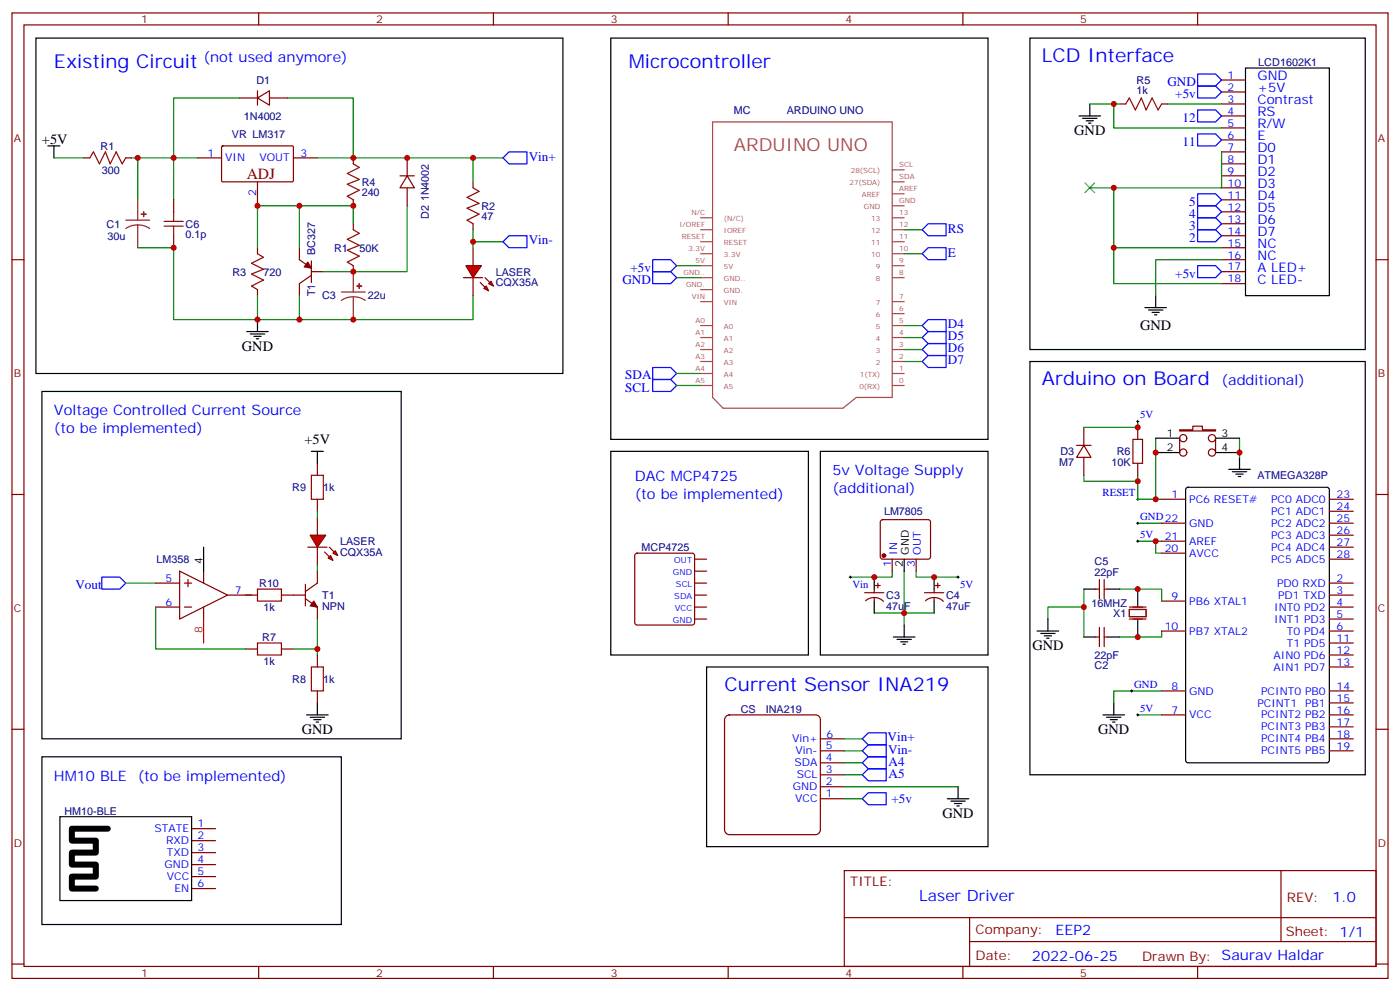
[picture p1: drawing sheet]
<svg xmlns="http://www.w3.org/2000/svg" width="412mm" height="292mm" viewBox="0 0 412 292" stroke-linecap="round" stroke-linejoin="round" font-family="sans-serif">
<g fill="none" stroke="#870000" stroke-width=".35">
<path d="M3.5 3.8h405.4v284.3h-405.4zM7.1 7.3h398.2v277.3h-398.2zM76.2 3.8v3.5M145.3 3.8v3.5M214.5 3.8v3.5M283.6 3.8v3.5M352.8 3.8v3.5M70.6 28.9h5.2M75.8 28.9l3.6-2.2v4.3zM75.8 26.7v4.3M79.4 28.9h5.3M24.7 46.5h1.8"/>
<path d="M37 46.5h1.8M117.8 51.8h4.3M119.9 51.8l2.2 3.5h-4.3zM119.9 46.5v5.3M119.9 55.3v5.3M3.5 76.5h3.6M405.3 76.5h3.6M3.5 145.6h3.6M405.3 145.6h3.6M3.5 214.8h3.6M405.3 214.8h3.6M248.7 256.4h156.6v28.2h-156.6z"/>
<path d="M377.3 256.4v20.9M248.7 270.2h156.5M285.6 277.3h119.6M285.6 270.2v14.2M3.5 283.9h3.6M76.2 284.6v3.5M145.3 284.6v3.5M214.5 284.6v3.5M283.6 284.6v3.5M352.8 284.6v3.5M405.3 283.9h3.6"/>
</g>
<path d="M14.1 43h3.5M15.9 43v3.5" fill="none" stroke="#000" stroke-width=".35"/>
<path d="M26.5 46.5l1-1.8 1.8 3.6 1.7-3.6 1.5 3.6 1.7-3.6 1.8 3.6 1-1.8" fill="none" stroke="#a10000" stroke-width=".35"/>
<path d="M84.7 28.9h19.4v17.6M40.6 73h10.6v21.1h24.6" fill="none" stroke="#008700" stroke-width=".35"/>
<g fill="#f00" stroke="#870000" stroke-width=".35">
<path d="M137.2 78.2h4.6l-2.5 3.6z"/>
<path d="M136.5 81.8h5.7z"/>
</g>
<g fill="#870000" stroke="#870000" stroke-width=".35">
<path d="M142.9 81.8l1.4 1.4z"/>
<path d="M141.5 83.2l1.4 1.4z"/>
</g>
<g fill="#f00" stroke="#870000" stroke-width=".35">
<path d="M143.9 83.5l.7-.7 .7 1.4z"/>
<path d="M143.2 84.2l.7 1.5-1.4-.8z"/>
</g>
<g fill="none" stroke="#870000" stroke-width=".35">
<path d="M359.8 23.6h7.1M359.8 27.1h7.1M359.8 30.6h7.1M359.8 34.1h7.1M359.8 37.7h7.1M58.2 46.5h7.1M65.3 43.1l.3-.1h20.7l.1 .3v10.1l-.3 .2-20.7-.1-.1-.3zM75.8 53.6v7M86.4 46.5h7.1M104.1 46.5v1.8M104.1 58.8v1.8M139.3 53.6v1.7"/>
<path d="M359.8 41.2h7.1M359.8 44.7h7.1M359.8 48.3h7.1M359.8 51.8h7.1M359.8 55.3h7.1M359.8 58.8h7.1M75.8 73v1.7M88.2 73v3.5l3.5 2.5M91.7 76.8v6.4M104.1 65.9v1.8M104.1 78.2v1.8M139.3 65.9v1.8"/>
<path d="M139.3 73v5.2M359.8 62.4h7.1M359.8 65.9h7.1M359.8 69.4h7.1M359.8 73h7.1M359.8 76.5h7.1M75.8 85.3v1.8M91.7 81.1l-3.5 2.4v3.6M91.7 80h3.5M139.3 81.8v5.3M359.8 80h7.1M359.8 83.5h7.1"/>
</g>
<path d="M104.1 48.3l1.7 1-3.5 1.8 3.5 1.7-3.5 1.5 3.5 1.7-3.5 1.8 1.8 1M139.3 55.3l1.8 1.1-3.5 1.7 3.5 1.8-3.5 1.4 3.5 1.8-3.5 1.7 1.7 1.1M75.8 74.7l1.8 1.1-3.5 1.7 3.5 1.8-3.5 1.4 3.5 1.8-3.5 1.7 1.7 1.1M104.1 67.7l1.7 1-3.5 1.8 3.5 1.7-3.5 1.5 3.5 1.7-3.5 1.8 1.8 1" fill="none" stroke="#a10000" stroke-width=".35"/>
<path d="M10.6 11.2h155.2v98.8h-155.2zM366.9 20h24.7v67.1h-24.7zM72.7 97.6h6.3M73.7 98.4h4.3M74.8 99.1h2.1M75.5 99.8h.7M75.8 94.1v3.5" fill="none" stroke="#000" stroke-width=".35"/>
<path d="M70.6 28.9h-19.4v29.9M15.9 46.5h8.8M38.8 46.5h19.4M93.5 46.5h45.8v7.1M88.2 60.6v12.4M104.1 65.9v-5.3h-28.3v12.4M119.9 60.6v19.4h-24.7M139.3 67.7v5.3M75.8 87.1v7h63.5v-7M88.2 87.1v7" fill="none" stroke="#008700" stroke-width=".35"/>
<path d="M90.7 77.2l1 1.8-2.1-.4z" fill="#870000" stroke="#870000" stroke-width=".35"/>
<g fill="none" stroke="#a64a4a" stroke-width=".35">
<path d="M209.9 35.9h52.9v81.2h-10.6l-3.9 3.1h-35.3l-3.1-3.1zM262.9 53.6h3.4M262.9 50h3.4M262.9 57.1h3.4M206.4 64.1h3.4M206.4 74.7h3.4M206.4 78.2h3.4M206.4 67.7h3.4M206.4 71.2h3.4M262.9 64.1h3.4M262.9 74.7h3.4M262.9 78.2h3.4"/>
<path d="M262.9 67.7h3.4M262.9 60.6h3.4M262.9 71.2h3.4M206.4 99.4h3.4M206.4 88.8h3.4M206.4 81.8h3.4M206.4 95.9h3.4M206.4 85.3h3.4M262.9 99.4h3.4M262.9 88.8h3.4M262.9 81.8h3.4M262.9 95.9h3.4"/>
<path d="M262.9 92.4h3.4M206.4 113.5h3.4M206.4 110h3.4M206.4 106.5h3.4M206.4 102.9h3.4M262.9 113.5h3.4M262.9 110h3.4M262.9 106.5h3.4M262.9 102.9h3.4"/>
</g>
<path d="M213.7 211.1l1.1-.6h25.4a1.41 1.41 0 0 1 1.5 1.4v32.5a1.51 1.51 0 0 1-1.5 1.4h-25.4a1.51 1.51 0 0 1-1.4-1.4v-32.5z" fill="#fff" stroke="#800000" stroke-width=".35"/>
<g fill="none" stroke="#870000" stroke-width=".35">
<path d="M329.8 30.6h1.8M342.2 30.6h1.8M317.1 131.2h4.3M319.3 131.2l2.1 3.5h-4.3zM319.3 125.9v5.3M319.3 134.7v5.3M259.5 153.2l.5-.2h13.4l.5 .2 .2 .5v10.3l-.2 .5-.5 .2h-13.4l-.5-.3-.2-.4v-10.3zM254.7 174.6h5.6M255 176.9a3.8 3.8 0 0 1 5.2 .2M257.5 173.5v1.1M257.5 176v1M257.9 172.4h1.4"/>
<path d="M258.6 171.7v1.4M262.8 164.7v3.5M269.9 164.7v3.5M272.3 174.6h5.7M272.6 176.9a3.8 3.8 0 0 1 5.3 .2M275.2 173.5v1.1M275.2 176v1M275.5 172.4h1.4M276.2 171.7v1.4M241.7 217.6h7M241.7 235.2h7M241.7 231.7h7"/>
<path d="M241.7 228.2h7M241.7 224.6h7M241.7 221.1h7"/>
</g>
<g fill="none" stroke="#00f" stroke-width=".35">
<path d="M352.8 21.8h5.3l1.7 1.8-1.7 1.7h-5.3zM352.8 25.3h5.3l1.7 1.8-1.7 1.8h-5.3zM352.8 32.4h5.3l1.7 1.7-1.7 1.8h-5.3zM352.8 39.4h5.3l1.7 1.8-1.7 1.8h-5.3zM148.2 46.5l1.7-1.8h5.3v3.6h-5.3zM352.8 57.1h5.3l1.7 1.7-1.7 1.8h-5.3zM149.9 69.4h5.3v3.6h-5.3l-1.7-1.8zM192.3 76.5h5.3l1.7 1.7-1.7 1.8h-5.3zM271.6 67.7l1.8-1.8h5.3v3.5h-5.3zM271.6 74.7l1.8-1.7h5.3v3.5h-5.3zM352.8 60.6h5.3l1.7 1.8-1.7 1.7h-5.3zM352.8 64.1h5.3l1.7 1.8-1.7 1.8h-5.3z"/>
<path d="M352.8 67.7h5.3l1.7 1.7-1.7 1.8h-5.3zM352.8 78.2h5.3l1.7 1.8-1.7 1.8h-5.3zM192.3 80h5.3l1.7 1.8-1.7 1.7h-5.3zM271.6 95.9l1.8-1.8h5.3v3.5h-5.3zM271.6 99.4l1.8-1.8h5.3v3.6h-5.3zM192.3 108.2h5.3l1.7 1.8-1.7 1.8h-5.3zM192.3 111.8h5.3l1.7 1.7-1.7 1.8h-5.3zM271.6 102.9l1.8-1.7h5.3v3.5h-5.3zM271.6 106.5l1.8-1.8h5.3v3.5h-5.3zM254 217.6l1.8-1.8h5.3v3.6h-5.3zM255.8 219.4h5.3v3.5h-5.3l-1.8-1.8zM254 235.2l1.8-1.7h5.3v3.5h-5.3z"/>
<path d="M254 224.6l1.8-1.7h5.3v3.5h-5.3zM254 228.2l1.8-1.8h5.3v3.5h-5.3z"/>
</g>
<path d="M331.6 30.6l1.1-1.7 1.7 3.5 1.8-3.5 1.4 3.5 1.8-3.5 1.7 3.5 1.1-1.8" fill="none" stroke="#a10000" stroke-width=".35"/>
<g fill="none" stroke="#008700" stroke-width=".35">
<path d="M321 30.6h8.8M328.1 30.6v7.1h31.7M344 30.6h15.8M139.3 46.5h8.9M328.1 55.3v17.7h31.7M359.8 44.7v10.6h-38.8M139.3 71.2h8.9M199.3 78.2h7.1M266.3 67.7h5.3M266.3 74.7h5.3M328.1 73v10.5h31.7M359.8 76.5h-19.4v10.6"/>
<path d="M199.3 81.8h7.1M266.3 95.9h5.3M266.3 99.4h5.3M199.3 110h7.1M199.3 113.5h7.1M266.3 102.9h5.3M266.3 106.5h5.3M319.3 140v1.7h15.8M340.4 129v18M365.1 129v5.7M262.8 168.2v1.8h-12.3M266.3 168.2v15.9"/>
<path d="M269.9 168.2v1.8h12.3M257.5 180.6h17.7M248.7 217.6h5.3M248.7 231.7h33.5M248.7 228.2h5.3M248.7 224.6h5.3M248.7 235.2h5.3M248.7 221.1h5.3"/>
</g>
<g fill="none" stroke="#000" stroke-width=".35">
<path d="M179.9 11.2h111.1v118.2h-111.1zM303.4 11.2h98.8v91.7h-98.8zM317.9 34.1h6.3M318.9 34.9h4.2M320 35.6h2.1M320.7 36.3h.7M321 30.6v3.5M337.3 90.6h6.3M338.3 91.3h4.2M339.4 92h2.1M340.1 92.7h.7M340.4 87.1v3.5"/>
<path d="M340.4 129h7.1M340.4 133.3h7.1M361.9 138.2h6.4M363 138.9h4.2M364.1 139.6h2.1M365.1 134.7v3.5M364.8 140.3h.7M257.5 170v3.5M257.5 177v3.6M266.3 164.7v3.5M275.2 170v3.5M275.2 177v3.6"/>
<path d="M208.1 196.4h82.9v52.9h-82.9zM263.2 187.6h6.3M264.2 188.3h4.3M265.3 189h2.1M266 189.7h.7M266.3 184.1v3.5M279 235.2h6.4M280.1 235.9h4.2M281.2 236.6h2.1M281.9 237.3h.7M282.2 231.7v3.5"/>
</g>
<path d="M319.6 53.9l2.8 2.8M322.4 53.9l-2.8 2.8" fill="none" stroke="#3c3" stroke-width=".35"/>
<path d="M334.8 147h.7M335.1 146.7v.7M250.1 170h.7M250.5 169.6v.7M281.9 170h.7M282.2 169.6v.7" fill="none" stroke="#000" stroke-width=".29"/>
<circle cx="260.3" cy="163.6" r=".53" fill="#870000" stroke="#870000" stroke-width=".35"/>
<path d="M347.5 126.6h3.9v-1.1h2.8v1.1h3.9v.3h-10.6z" fill="#f0f0f0" stroke="#870000" stroke-width=".35"/>
<g fill="none" stroke="#870000" stroke-width=".35">
<path d="M93.5 136.5v3.5M335.1 125.9v3.5M335.1 136.5v3.5M347.5 129v4.3M358.1 129v4.3M93.5 147v3.6M342.2 147h7M342.2 159.4h7M342.2 154.1h7M391.6 147h7M391.6 154.1h7M391.6 150.6h7"/>
<path d="M391.6 157.6h7M72.3 175.3h3.5M82.9 175.3h3.5M322.8 173.5h1M323.8 170.7v5.6M325.3 170.7v5.6M325.3 173.5h1M342.2 177h7M342.2 162.9h7M391.6 171.7h7M391.6 175.3h7M391.6 178.8h7"/>
<path d="M391.6 161.1h7M391.6 164.7h7M72.3 191.1h3.5M82.9 191.1h3.5M93.5 192.9v3.5M322.8 187.6h1M323.8 184.8v5.6M325.3 184.8v5.6M325.3 187.6h1M342.2 185.8h7M391.6 182.3h7M391.6 185.8h7"/>
<path d="M391.6 189.4h7M391.6 192.9h7M391.6 196.4h7M93.5 203.5v3.5M342.2 210.5h7M342.2 203.5h7M391.6 210.5h7M391.6 203.5h7M391.6 207h7M391.6 214.1h7M391.6 217.6h7M391.6 221.1h7"/>
<circle cx="348.5" cy="129" r="1.06"/>
<circle cx="348.5" cy="133.3" r="1.06"/>
<circle cx="357" cy="133.3" r="1.06"/>
<circle cx="357" cy="129" r="1.06"/>
</g>
<g fill="none" stroke="#000" stroke-width=".35">
<path d="M12.3 115.3h105.9v102.3h-105.9zM303.4 106.5h98.8v121.7h-98.8zM241.7 132.9h49.3v60h-49.3zM358.1 129h7M358.1 133.3h7M349.5 143.7l.5-.2h40.9l.6 .4 .1 80-.5 .7h-41.1l-.7-.4-.1-80zM319.3 173.5h3.5M326.3 173.5h3.5M335.1 173.5v5.3M305.5 185.8h6.4M306.6 186.5h4.2M307.6 187.3h2.1"/>
<path d="M308.3 188h.7M308.7 182.3v3.5M319.3 187.6h3.5M326.3 187.6h3.5M335.1 182.3v5.3M90.3 210.5h6.4M91.4 211.2h4.2M92.4 211.9h2.1M93.1 212.7h.7M93.5 207v3.5M324.9 210.5h6.4M326 211.2h4.2"/>
<path d="M327 211.9h2.1M327.7 212.7h.7M328.1 207v3.5"/>
</g>
<path d="M335.1 140v7h7.1M335.1 124.1v1.8h-15.8M335.1 154.1h7.1M335.1 159.4h7.1M340.4 159.4v3.5h1.8M319.3 173.5v5.3h-10.6v3.5M319.3 178.8v8.8M329.8 173.5h12.4v3.5M342.2 185.8v1.8h-12.4M335.1 210.5h7.1M342.2 203.5h-14.1v3.5" fill="none" stroke="#008700" stroke-width=".35"/>
<path d="M334.8 124.1h.7M335.1 123.8v.7M334.8 154.1h.7M334.8 159.4h.7M335.1 153.7v.7M335.1 159v.7M333 203.5h.7M333.4 203.1v.7M334.8 210.5h.7M335.1 210.2v.7" fill="none" stroke="#000" stroke-width=".29"/>
<path d="M91.7 140h3.5v7h-3.5zM333.7 129.4h2.8v7.1h-2.8zM75.8 173.5h7.1v3.5h-7.1zM75.8 189.4h7.1v3.5h-7.1zM91.7 196.4h3.5v7.1h-3.5z" fill="none" stroke="#a10000" stroke-width=".35"/>
<path d="M332.7 179.5h4.9v2.1h-4.9zM332.7 178.8h4.9M332.7 182.3h4.9" fill="none" stroke="#871200" stroke-width=".35"/>
<g fill="#f00" stroke="#870000" stroke-width=".35">
<path d="M91.4 157.6h4.6l-2.5 3.5z"/>
<path d="M90.7 161.1h5.6z"/>
</g>
<g fill="#870000" stroke="#870000" stroke-width=".35">
<path d="M97 161.1l1.4 1.5z"/>
<path d="M95.6 162.6l1.4 1.4z"/>
</g>
<g fill="#f00" stroke="#870000" stroke-width=".35">
<path d="M98.1 162.9l.7-.7 .7 1.4z"/>
<path d="M96.7 164.3l.7-.7 .7 1.4z"/>
</g>
<g fill="none" stroke="#870000" stroke-width=".35">
<path d="M51.2 58.8v3.6M51.2 69.4v3.6M93.5 152.3v5.3M45.9 178.8h7M45.9 171.7h7M52.9 168.2l14.1 7.1-14.1 7zM54.3 178.8h2.1M54.3 171.7h2.1M55.4 170.7v2.1M60 168.2v3.5M60 178.8v3.5M67 175.3h7.1"/>
<path d="M86.4 175.3h3.6M90 176.3l3.5 2.5v3.5M90 172.1v6.3M93.5 161.1v5.3M93.5 168.2v3.5l-3.5 2.5M187.2 163.1l.5-.2h16.2l.5 .2 .2 .5v19.8l-.2 .5-.5 .2h-16.2l-.5-.3-.2-.4v-19.8zM204.6 175.3h3.5M204.6 178.8h3.5M204.6 171.7h3.5M204.6 164.7h3.5M204.6 168.2h3.5M204.6 182.3h3.5"/>
<path d="M56.4 244.1h7.1M56.4 247.6h7.1M56.4 251.1h7.1M56.4 254.6h7.1M56.4 258.2h7.1M56.4 261.7h7.1"/>
</g>
<path d="M92.4 177l1.1 1.8-2.1-.4z" fill="#870000" stroke="#870000" stroke-width=".35"/>
<path d="M60 182.3v7.1" fill="none" stroke="#f00" stroke-width=".35"/>
<path d="M91.7 132.9h3.5M93.5 132.9v3.6M179.9 132.9h58.2v60h-58.2zM60 161.1v7.1M12.3 222.9h88.2v49.4h-88.2zM17.6 240.5h38.8v24.7h-38.8z" fill="none" stroke="#000" stroke-width=".35"/>
<path d="M40.6 46.5v12.3M93.5 150.6v1.7M37 171.7h8.9M45.9 178.8v12.3h26.4M93.5 166.4v1.8M93.5 182.3v8.8h-7.1M93.5 191.1v1.8" fill="none" stroke="#008700" stroke-width=".35"/>
<path d="M30 170h5.3l1.7 1.7-1.7 1.8h-5.3z" fill="none" stroke="#00f" stroke-width=".35"/>
<path d="M31.7 244.1h-10.5v3.5h7v3.5h-7v3.5h7v3.6h-7v3.5h7" fill="none" stroke="#000" stroke-width="1.8"/>
<path d="M40.6 58.8v6M37 64.8h7.1M40.6 66.3l-1.9 .2-1.7 .8M40.6 66.3l1.8 .2 1.7 .8M40.6 66.3v6.7M100.5 86h7.1M104.1 87.4l-1.9 .3-1.7 .8M104.1 87.4l1.8 .3 1.7 .8M104.1 80v6M104.1 87.4v6.7" fill="none" stroke="#8c2424" stroke-width=".35"/>
<g fill="#8c2424" stroke="#8c2424" stroke-width=".35">
<path d="M41.6 63.1h1.4z"/>
<path d="M42.3 62.4v1.4z"/>
<path d="M105.1 84.2l1.4 .1z"/>
<path d="M105.8 83.5v1.4z"/>
</g>
<path d="M48.3 66.6h5.7M48.3 65.2h5.7M51.2 62.4v2.8M51.2 66.6v2.8" fill="none" stroke="#a10000" stroke-width=".35"/>
<g fill="#c00">
<circle cx="104.1" cy="46.5" r=".88"/>
<circle cx="51.2" cy="46.5" r=".88"/>
<circle cx="104.1" cy="80" r=".88"/>
<circle cx="75.8" cy="94.1" r=".88"/>
<circle cx="88.2" cy="94.1" r=".88"/>
<circle cx="119.9" cy="46.5" r=".88"/>
<circle cx="104.1" cy="60.6" r=".88"/>
<circle cx="88.2" cy="60.6" r=".88"/>
<circle cx="75.8" cy="60.6" r=".88"/>
<circle cx="328.1" cy="30.6" r=".88"/>
<circle cx="328.1" cy="55.3" r=".88"/>
<circle cx="328.1" cy="73" r=".88"/>
<circle cx="139.3" cy="71.2" r=".88"/>
<circle cx="139.3" cy="46.5" r=".88"/>
<circle cx="266.3" cy="180.6" r=".88"/>
<circle cx="257.5" cy="170" r=".88"/>
<circle cx="275.2" cy="170" r=".88"/>
<circle cx="335.1" cy="125.9" r=".88"/>
<circle cx="340.4" cy="159.4" r=".88"/>
<circle cx="335.1" cy="173.5" r=".88"/>
<circle cx="319.3" cy="178.8" r=".88"/>
<circle cx="335.1" cy="187.6" r=".88"/>
<circle cx="340.4" cy="147" r=".88"/>
<circle cx="340.4" cy="133.3" r=".88"/>
<circle cx="365.1" cy="133.3" r=".88"/>
<circle cx="335.1" cy="141.7" r=".88"/>
<circle cx="93.5" cy="191.1" r=".88"/>
<circle cx="104.1" cy="94.1" r=".88"/>
<circle cx="40.6" cy="46.5" r=".88"/>
<circle cx="51.2" cy="73" r=".88"/>
</g>
<g font-size="5.6" fill="#00f">
<text x="15.9" y="20">Existing Circuit</text>
<text x="185.2" y="20">Microcontroller</text>
<text x="306.9" y="18.3">LCD Interface</text>
<text x="306.9" y="113.5">Arduino on Board</text>
<text x="213.4" y="203.5">Current Sensor INA219</text>
</g>
<text font-size="5.3" fill="#a54b4b" x="216.2" y="44.5">ARDUINO UNO</text>
<text font-size="4.6" fill="#800" x="72.7" y="52.8">ADJ</text>
<text font-size="4.6" fill="#00f" x="270.8" y="265.4">Laser Driver</text>
<g font-size="4.2" fill="#00f">
<text x="60" y="18.3">(not used anymore)</text>
<text x="359.8" y="113.5">(additional)</text>
<text x="15.9" y="122.3">Voltage Controlled Current Source</text>
<text x="15.9" y="127.6">(to be implemented)</text>
<text x="187" y="141.7">DAC MCP4725</text>
<text x="245.2" y="140">5v Voltage Supply</text>
<text x="187" y="147">(to be implemented)</text>
<text x="245.2" y="145.3">(additional)</text>
<text x="15.9" y="229.9">HM10 BLE</text>
<text x="40.6" y="229.9">(to be implemented)</text>
<text x="392.5" y="265.7">1.0</text>
<text x="310.9" y="275.2">EEP2</text>
<text x="304" y="283">2022-06-25</text>
</g>
<g font-size="4.2">
<text x="316.4" y="39.8">GND</text>
<text x="12.3" y="42.3">+5V</text>
<text x="335.9" y="97.3">GND</text>
<text x="71.3" y="103.3">GND</text>
<text x="89.7" y="130.8">+5V</text>
<text x="304.1" y="191.5">GND</text>
<text x="88.9" y="216.2">GND</text>
<text x="323.5" y="216.2">GND</text>
<text x="277.6" y="240.9">GND</text>
</g>
<g font-size="3.9" fill="#00f">
<text x="370.4" y="23.6">GND</text>
<text x="343.9" y="25.3">GND</text>
<text x="346.2" y="28.9">+5v</text>
<text x="370.4" y="27.1">+5V</text>
<text x="348.4" y="35.9">12</text>
<text x="370.4" y="30.6">Contrast</text>
<text x="370.4" y="34.1">RS</text>
<text x="370.4" y="37.7">R/W</text>
<text x="370.4" y="41.2">E</text>
<text x="155.8" y="47.3">Vin+</text>
<text x="348.4" y="43">11</text>
<text x="370.4" y="44.7">D0</text>
<text x="370.4" y="48.3">D1</text>
<text x="370.4" y="51.8">D2</text>
<text x="370.4" y="55.3">D3</text>
<text x="370.4" y="58.8">D4</text>
<text x="350.3" y="60.6">5</text>
<text x="350.3" y="64.1">4</text>
<text x="370.4" y="62.4">D5</text>
<text x="370.4" y="65.9">D6</text>
<text x="155.8" y="72">Vin-</text>
<text x="279.2" y="68.5">RS</text>
<text x="350.3" y="67.7">3</text>
<text x="350.3" y="71.2">2</text>
<text x="370.4" y="69.4">D7</text>
<text x="279.2" y="75.5">E</text>
<text x="370.4" y="73">NC</text>
<text x="370.4" y="76.5">NC</text>
<text x="183.4" y="83.5">GND</text>
<text x="185.7" y="80">+5v</text>
<text x="346.2" y="81.8">+5v</text>
<text x="370.4" y="80">A LED+</text>
<text x="370.4" y="83.5">C LED-</text>
<text x="279.2" y="96.7">D4</text>
<text x="279.2" y="100.2">D5</text>
<text x="279.2" y="103.8">D6</text>
<text x="279.2" y="107.3">D7</text>
<text x="184.2" y="111.8">SDA</text>
<text x="184.2" y="115.3">SCL</text>
<text x="22.2" y="173.5">Vout</text>
<text x="261.5" y="218.3">Vin+</text>
<text x="261.6" y="221.9">Vin-</text>
<text x="261.8" y="225.5">A4</text>
<text x="261.8" y="229">A5</text>
<text x="262.6" y="236.5">+5v</text>
</g>
<g font-size="3.9" fill="#800">
<text x="250.5" y="261">TITLE:</text>
<text x="379.1" y="265.7">REV:</text>
<text x="287.4" y="275.2">Company:</text>
<text x="378.7" y="275.8">Sheet: 1/1</text>
<text x="287.4" y="282.9">Date:</text>
<text x="336.4" y="282.9">Drawn By: Saurav Haldar</text>
</g>
<g font-size="3.2" fill="#800">
<text x="41.6" y="6.8">1</text>
<text x="110.8" y="6.8">2</text>
<text x="179.9" y="6.8">3</text>
<text x="249.1" y="6.8">4</text>
<text x="318.2" y="6.8">5</text>
<text x="4.1" y="41.9">A</text>
<text x="405.9" y="41.9">A</text>
<text x="4.1" y="111.1">B</text>
<text x="405.9" y="111.1">B</text>
<text x="4.1" y="180.2">C</text>
<text x="405.9" y="180.2">C</text>
<text x="4.1" y="249.3">D</text>
<text x="405.9" y="249.3">D</text>
<text x="41.6" y="287.6">1</text>
<text x="110.8" y="287.6">2</text>
<text x="179.9" y="287.6">3</text>
<text x="249.1" y="287.6">4</text>
<text x="318.2" y="287.6">5</text>
</g>
<g font-size="3.2" fill="#00f">
<text x="361.6" y="23.2">1</text>
<text x="361.6" y="26.7">2</text>
<text x="361.6" y="30.3">3</text>
<text x="361.6" y="33.8">4</text>
<text x="361.6" y="37.3">5</text>
<text x="361.6" y="40.9">6</text>
<text x="61.1" y="46.1">1</text>
<text x="66.3" y="47.6">VIN</text>
<text x="76.4" y="47.6">VOUT</text>
<text x="88.5" y="46.1">3</text>
<text x="361.6" y="44.4">7</text>
<text x="361.6" y="47.9">8</text>
<text x="361.6" y="51.4">9</text>
<text x="75.5" y="57.7" transform="rotate(-90 75.5 57.7)">2</text>
<text x="361.6" y="55">10</text>
<text x="361.6" y="58.5">11</text>
<text x="361.6" y="62">12</text>
<text x="361.6" y="65.5">13</text>
<text x="361.6" y="69.1">14</text>
<text x="361.6" y="72.6">15</text>
<text x="361.6" y="76.1">16</text>
<text x="361.6" y="79.7">17</text>
<text x="361.6" y="83.2">18</text>
<text x="335.8" y="123.2">5V</text>
<text x="324.8" y="146.2">RESET</text>
<text x="345.1" y="146.7">1</text>
<text x="350.3" y="148.1">PC6 RESET#</text>
<text x="374.4" y="148.1">PC0 ADC0</text>
<text x="393.7" y="146.7">23</text>
<text x="335.8" y="153.2">GND22</text>
<text x="350.3" y="155.2">GND</text>
<text x="374.4" y="151.6">PC1 ADC1</text>
<text x="374.4" y="155.2">PC2 ADC2</text>
<text x="393.7" y="150.2">24</text>
<text x="393.7" y="153.7">25</text>
<text x="335.8" y="158.5">5V</text>
<text x="343.1" y="159">21</text>
<text x="350.3" y="160.4">AREF</text>
<text x="374.4" y="158.7">PC3 ADC3</text>
<text x="393.7" y="157.3">26</text>
<text x="393.7" y="160.8">27</text>
<text x="262.5" y="166.9" transform="rotate(-90 262.5 166.9)">1</text>
<text x="264.2" y="163.4" transform="rotate(-90 264.2 163.4)">IN</text>
<text x="269.5" y="166.9" transform="rotate(-90 269.5 166.9)">3</text>
<text x="271.3" y="163.4" transform="rotate(-90 271.3 163.4)">OUT</text>
<text x="343.1" y="162.6">20</text>
<text x="350.3" y="164">AVCC</text>
<text x="374.4" y="162.2">PC4 ADC4</text>
<text x="374.4" y="165.7">PC5 ADC5</text>
<text x="393.7" y="164.3">28</text>
<text x="48.8" y="171.4">5</text>
<text x="251.1" y="173.1">Vin</text>
<text x="282.9" y="173.1">5V</text>
<text x="376.2" y="172.8">PD0 RXD</text>
<text x="393.7" y="171.4">2</text>
<text x="48.8" y="178.4">6</text>
<text x="69.1" y="174.9">7</text>
<text x="345.1" y="176.7">9</text>
<text x="350.3" y="178.1">PB6 XTAL1</text>
<text x="375.4" y="179.8">INT0 PD2</text>
<text x="376.5" y="176.3">PD1 TXD</text>
<text x="393.7" y="174.9">3</text>
<text x="393.7" y="178.4">4</text>
<text x="343.1" y="185.5">10</text>
<text x="375.4" y="183.4">INT1 PD3</text>
<text x="393.7" y="182">5</text>
<text x="393.7" y="185.5">6</text>
<text x="350.3" y="186.9">PB7 XTAL2</text>
<text x="379.1" y="186.9">T0 PD4</text>
<text x="379.1" y="190.4">T1 PD5</text>
<text x="393.7" y="189">11</text>
<text x="375.1" y="194">AIN0 PD6</text>
<text x="375.1" y="197.5">AIN1 PD7</text>
<text x="393.7" y="192.5">12</text>
<text x="393.7" y="196.1">13</text>
<text x="334.1" y="202.6">GND</text>
<text x="345.1" y="203.1">8</text>
<text x="393.7" y="203.1">14</text>
<text x="335.8" y="209.7">5V</text>
<text x="350.3" y="204.5">GND</text>
<text x="370.4" y="208.1">PCINT1</text>
<text x="371.5" y="204.5">PCINT0 PB0</text>
<text x="384.4" y="208.1">PB1</text>
<text x="393.7" y="206.7">15</text>
<text x="345.1" y="210.2">7</text>
<text x="350.3" y="211.6">VCC</text>
<text x="371.5" y="211.6">PCINT2 PB2</text>
<text x="371.5" y="215.1">PCINT3 PB3</text>
<text x="393.7" y="210.2">16</text>
<text x="393.7" y="213.7">17</text>
<text x="233.3" y="218.7">Vin+</text>
<text x="243.3" y="220.7">5</text>
<text x="243.4" y="217.2">6</text>
<text x="371.5" y="218.7">PCINT4 PB4</text>
<text x="393.7" y="217.2">18</text>
<text x="393.7" y="220.8">19</text>
<text x="234" y="225.7">SDA</text>
<text x="234.3" y="222.1">Vin-</text>
<text x="243.3" y="227.8">3</text>
<text x="243.3" y="224.2">4</text>
<text x="371.5" y="222.2">PCINT5 PB5</text>
<text x="233.5" y="232.7">GND</text>
<text x="234.7" y="229.2">SCL</text>
<text x="243.3" y="231.3">2</text>
<text x="234.2" y="236.2">VCC</text>
<text x="243.3" y="234.8">1</text>
<text x="45.5" y="245.1">STATE</text>
<text x="58.2" y="243.7">1</text>
<text x="48.9" y="248.6">RXD</text>
<text x="58.2" y="247.2">2</text>
<text x="58.2" y="250.8">3</text>
<text x="48.5" y="255.7">GND</text>
<text x="49.2" y="252.2">TXD</text>
<text x="58.2" y="254.3">4</text>
<text x="58.2" y="257.8">5</text>
<text x="49.1" y="259.2">VCC</text>
<text x="51.4" y="262.7">EN</text>
<text x="58.2" y="261.3">6</text>
</g>
<g font-size="3.2" fill="#000080">
<text x="370.7" y="19.4">LCD1602K1</text>
<text x="75.5" y="24.7">D1</text>
<text x="334.8" y="27.8">1k</text>
<text x="334.8" y="24.7">R5</text>
<text x="71.8" y="35.3">1N4002</text>
<text x="216.2" y="33.5">MC</text>
<text x="231.8" y="33.5">ARDUINO UNO</text>
<text x="68.3" y="40.6">VR LM317</text>
<text x="29.7" y="44.1">R1</text>
<text x="30" y="51.2">300</text>
<text x="106.5" y="57.9">240</text>
<text x="106.5" y="54.7">R4</text>
<text x="126.4" y="59.3" transform="rotate(-90 126.4 59.3)">1N4002</text>
<text x="126.4" y="64.5" transform="rotate(-90 126.4 64.5)">D2</text>
<text x="141.8" y="64.9">47</text>
<text x="141.8" y="61.7">R2</text>
<text x="31.4" y="67">C1</text>
<text x="31.7" y="70.5">30u</text>
<text x="54.7" y="70.2">0.1p</text>
<text x="54.7" y="67">C6</text>
<text x="92.9" y="75.1" transform="rotate(-90 92.9 75.1)">BC327</text>
<text x="98.4" y="74.1">R1</text>
<text x="105.9" y="74.1">50K</text>
<text x="68.5" y="81.1">R3</text>
<text x="77.6" y="81.1">720</text>
<text x="146" y="81.2">LASER</text>
<text x="92.9" y="87.2" transform="rotate(-90 92.9 87.2)">T1</text>
<text x="94.9" y="88.2">C3</text>
<text x="108.4" y="88.2">22u</text>
<text x="146" y="84.3">CQX35A</text>
<text x="312" y="137.2">M7</text>
<text x="312.4" y="134">D3</text>
<text x="327.4" y="137.2">10K</text>
<text x="329" y="134.1">R6</text>
<text x="370.4" y="141.1">ATMEGA328P</text>
<text x="86.1" y="144.6">R9</text>
<text x="95.2" y="144.6">1k</text>
<text x="260.4" y="151.7">LM7805</text>
<text x="100.2" y="160.6">LASER</text>
<text x="46.1" y="165.8">LM358</text>
<text x="100.2" y="163.7">CQX35A</text>
<text x="189" y="162.3">MCP4725</text>
<text x="322.4" y="166.5">C5</text>
<text x="76.4" y="172.9">R10</text>
<text x="322.4" y="169.6">22pF</text>
<text x="77.6" y="179.9">1k</text>
<text x="94.9" y="179.6">NPN</text>
<text x="94.9" y="176.5">T1</text>
<text x="261.1" y="179.6">47uF</text>
<text x="261.1" y="176.4">C3</text>
<text x="278.7" y="179.6">47uF</text>
<text x="278.7" y="176.4">C4</text>
<text x="321.6" y="178.7">16MHZ</text>
<text x="327.9" y="181.8">X1</text>
<text x="77.3" y="188.7">R7</text>
<text x="77.6" y="195.8">1k</text>
<text x="322.4" y="194">22pF</text>
<text x="322.4" y="197.1">C2</text>
<text x="86.1" y="201.1">R8</text>
<text x="95.2" y="201.1">1k</text>
<text x="218.2" y="209.9">CS</text>
<text x="225.6" y="209.9">INA219</text>
<text x="19" y="239.9">HM10-BLE</text>
</g>
<g font-size="3.2">
<text x="343.7" y="128.7">1</text>
<text x="359.8" y="128.7">3</text>
<text x="343.7" y="132.9">2</text>
<text x="359.8" y="132.9">4</text>
<text x="59.6" y="166.1" transform="rotate(-90 59.6 166.1)">4</text>
<text x="266" y="166.9" transform="rotate(-90 266 166.9)">2</text>
<text x="267.8" y="163.4" transform="rotate(-90 267.8 163.4)">GND</text>
</g>
<text font-size="3.2" fill="#f00" x="59.6" y="186.5" transform="rotate(-90 59.6 186.5)">8</text>
<g font-size="2.5" fill="#00f">
<text x="198.6" y="165.7">OUT</text>
<text x="198.2" y="169.3">GND</text>
<text x="199.1" y="172.8">SCL</text>
<text x="198.6" y="176.3">SDA</text>
<text x="198.8" y="179.8">VCC</text>
<text x="198.2" y="183.4">GND</text>
</g>
<g font-size="2.1" fill="#a54b4b">
<text x="250.6" y="51.1">28(SCL)</text>
<text x="264.9" y="52.9">SDA</text>
<text x="264.9" y="49.3">SCL</text>
<text x="250.2" y="54.6">27(SDA)</text>
<text x="253.9" y="58.1">AREF</text>
<text x="264.9" y="56.4">AREF</text>
<text x="264.9" y="59.9">GND</text>
<text x="203.7" y="63.4">N/C</text>
<text x="213.3" y="65.2">(N/C)</text>
<text x="254.5" y="61.6">GND</text>
<text x="256.7" y="65.2">13</text>
<text x="264.9" y="63.4">13</text>
<text x="200.2" y="67">I/OREF</text>
<text x="200.8" y="70.5">RESET</text>
<text x="213.3" y="68.7">IOREF</text>
<text x="256.7" y="68.7">12</text>
<text x="264.9" y="67">12</text>
<text x="264.9" y="70.5">11</text>
<text x="202.8" y="74">3.3V</text>
<text x="204.9" y="77.6">5V</text>
<text x="213.3" y="75.8">3.3V</text>
<text x="213.3" y="72.2">RESET</text>
<text x="256.7" y="75.8">10</text>
<text x="256.7" y="72.2">11</text>
<text x="264.9" y="77.6">9</text>
<text x="264.9" y="74">10</text>
<text x="201.3" y="81.1">GND..</text>
<text x="213.3" y="79.3">5V</text>
<text x="213.3" y="82.8">GND..</text>
<text x="258" y="82.8">8</text>
<text x="258" y="79.3">9</text>
<text x="264.9" y="81.1">8</text>
<text x="202.1" y="84.6">GND.</text>
<text x="203.8" y="88.1">VIN</text>
<text x="213.3" y="86.3">GND.</text>
<text x="213.3" y="89.9">VIN</text>
<text x="258" y="89.9">7</text>
<text x="264.9" y="88.1">7</text>
<text x="204.9" y="95.2">A0</text>
<text x="258" y="93.4">6</text>
<text x="264.9" y="95.2">5</text>
<text x="264.9" y="91.7">6</text>
<text x="204.9" y="98.7">A1</text>
<text x="213.3" y="96.9">A0</text>
<text x="213.3" y="100.5">A1</text>
<text x="258" y="100.5">4</text>
<text x="258" y="96.9">5</text>
<text x="264.9" y="98.7">4</text>
<text x="204.9" y="102.2">A2</text>
<text x="204.9" y="105.8">A3</text>
<text x="213.3" y="104">A2</text>
<text x="213.3" y="107.5">A3</text>
<text x="258" y="107.5">2</text>
<text x="258" y="104">3</text>
<text x="264.9" y="105.8">2</text>
<text x="264.9" y="102.2">3</text>
<text x="204.9" y="109.3">A4</text>
<text x="204.9" y="112.8">A5</text>
<text x="213.3" y="111">A4</text>
<text x="253.3" y="111">1(TX)</text>
<text x="264.9" y="112.8">0</text>
<text x="264.9" y="109.3">1</text>
<text x="213.3" y="114.6">A5</text>
<text x="253.2" y="114.6">0(RX)</text>
</g>
</svg>
